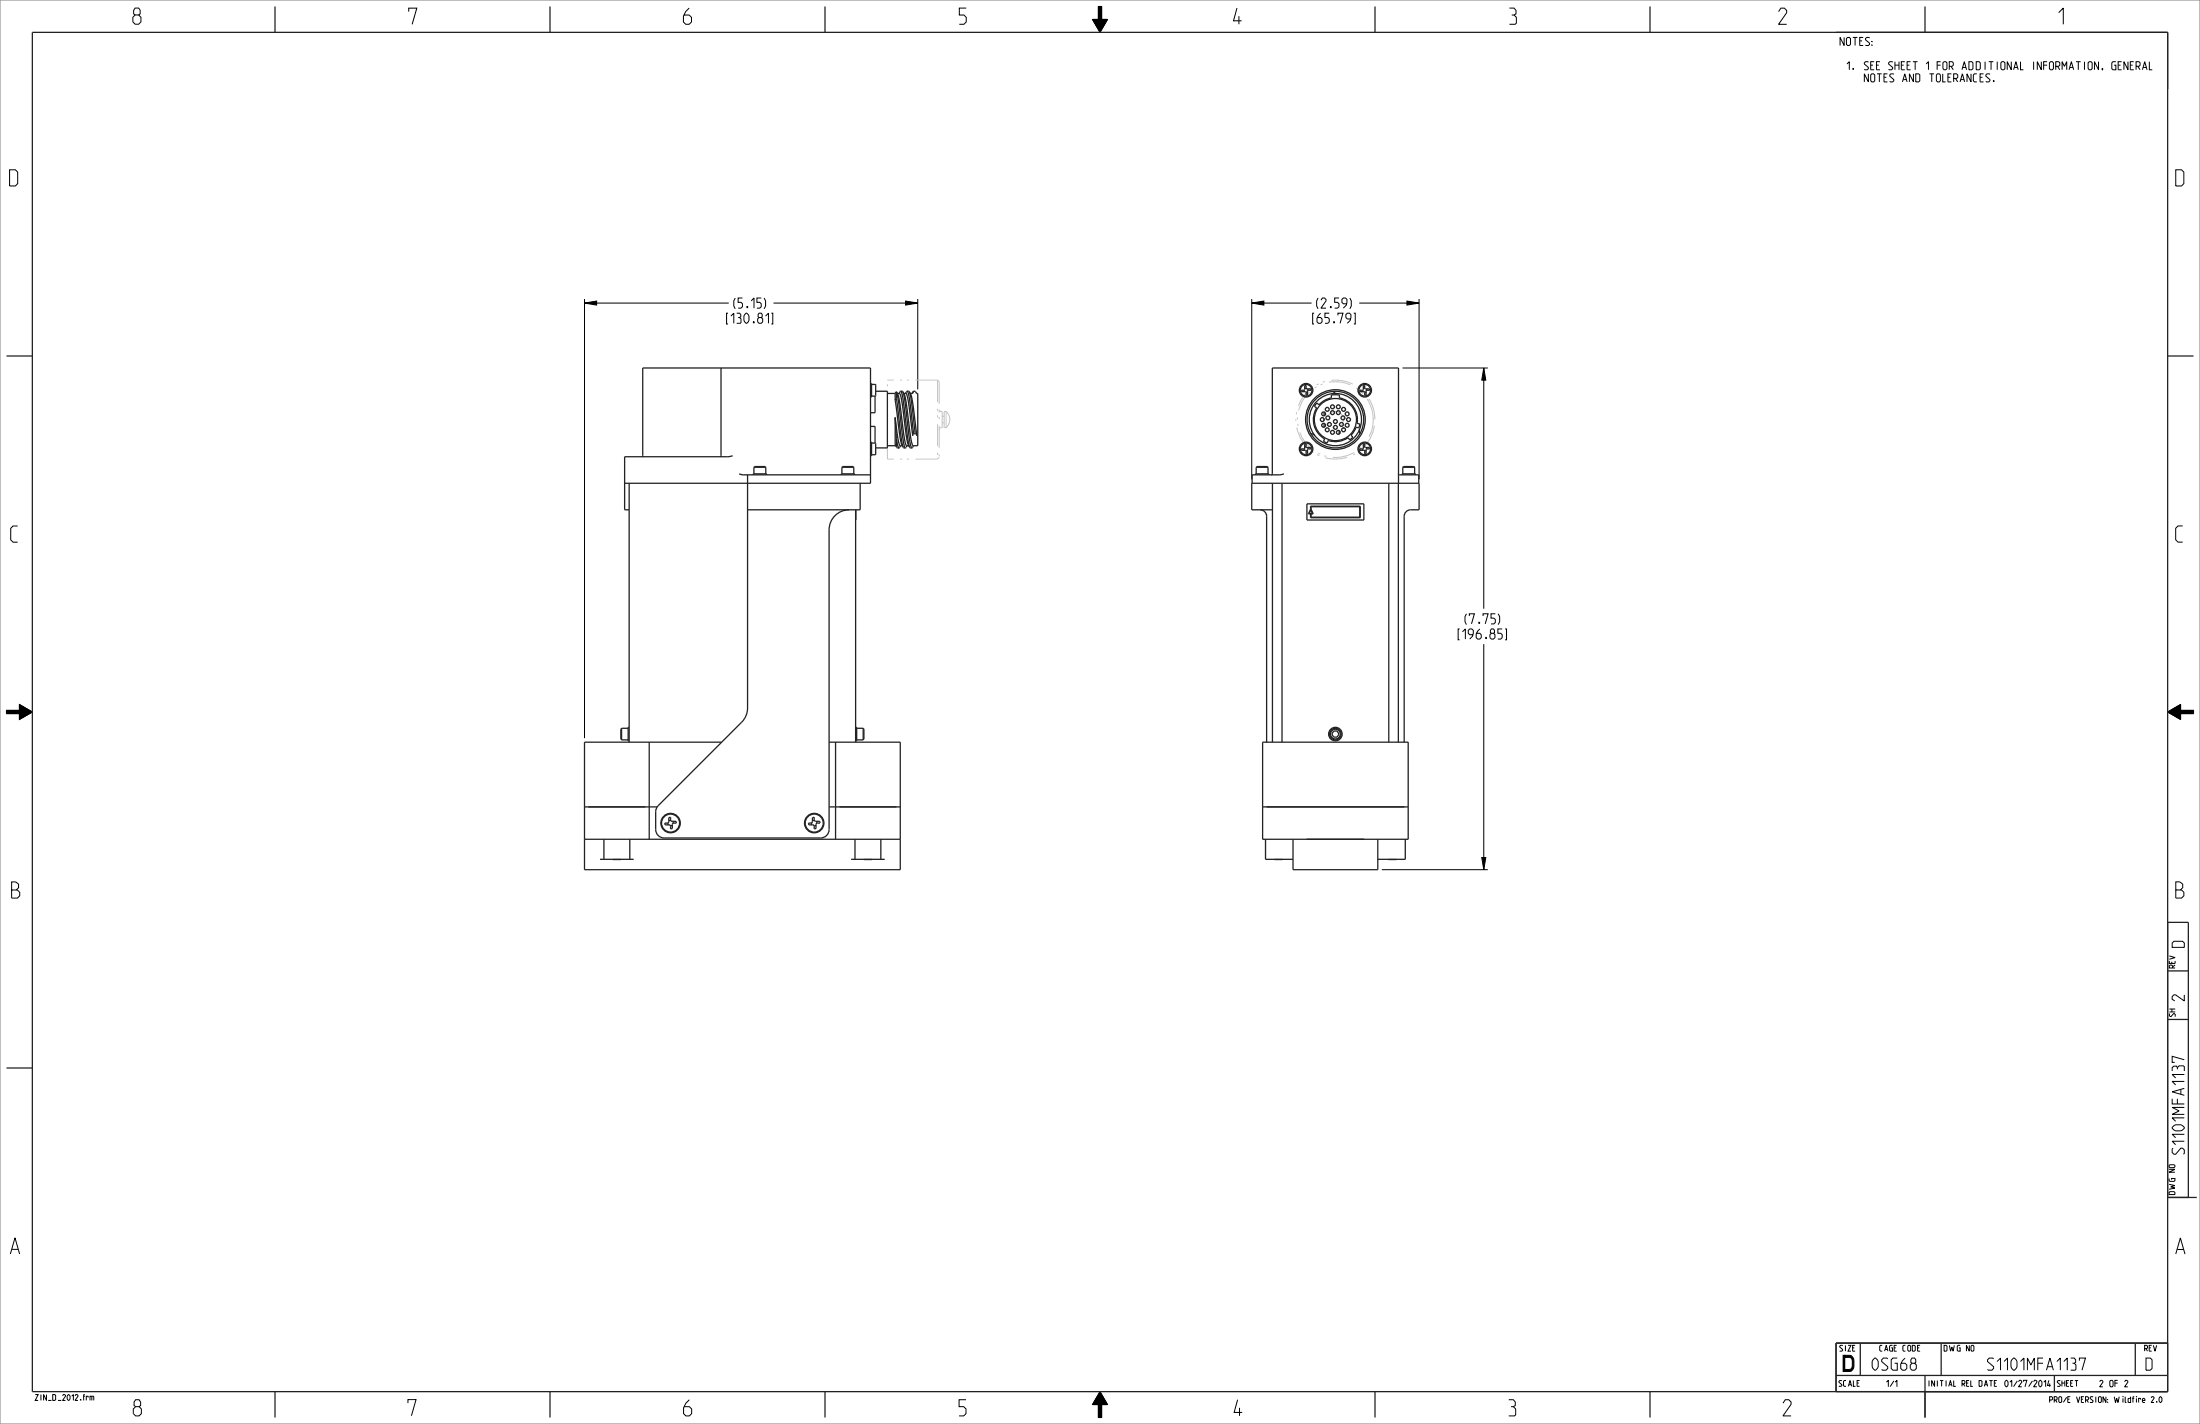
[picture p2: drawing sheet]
<svg xmlns="http://www.w3.org/2000/svg" width="864mm" height="559mm" viewBox="0 0 864 559" stroke-linecap="round" stroke-linejoin="round" font-family="sans-serif">
<g fill="none" stroke="#000" stroke-width=".39">
<path d="M431.2 2.5h1.2v5.1h2.3l-2.9 5.1-2.9-5.1h2.3zM229.4 118.9l4.8-.8v1.6zM229.4 117.3v172.4M229.4 118.9h56.7M303.6 118.9h56.7M355.5 118.1l4.8 .8-4.8 .8zM360.3 117.3v35.5M491.4 118.9l4.7-.8v1.6zM491.4 118.9h23.5M491.4 117.3v70.8M533.6 118.9h23.4M552.3 118.1l4.7 .8-4.7 .8z"/>
<path d="M557 117.3v70.8M550.6 144.4h33.4M582.4 144.4l.8 4.8h-1.5zM582.4 144.4v94.5M582.4 252.8v88.5M2.5 278.8h5.1v-2.3l5.1 2.9-5.1 2.9v-2.3h-5.1zM850.9 279.4l5.1-2.9v2.3h5.1v1.2h-5.1v2.3zM581.7 336.5h1.5l-.8 4.8zM542.4 341.3h41.6M774 527.9l.8 .4v1.6l-.3 .3-.8-.3v-1.6zM431.8 546.1l2.9 5.1h-2.3v5.1h-1.2v-5.1h-2.3z"/>
</g>
<path d="M431.2 2.5h1.2v5.1h2.3l-2.9 5.1-2.9-5.1h2.3zM229.4 118.9l4.8-.8v1.6zM355.5 118.1l4.8 .8-4.8 .8zM491.4 118.9l4.7-.8v1.6zM552.3 118.1l4.7 .8-4.7 .8zM582.4 144.4l.8 4.8h-1.5zM850.9 279.4l5.1-2.9v2.3h5.1v1.2h-5.1v2.3zM2.5 278.8h5.1v-2.3l5.1 2.9-5.1 2.9v-2.3h-5.1zM581.7 336.5h1.5l-.8 4.8zM431.8 546.1l2.9 5.1h-2.3v5.1h-1.2v-5.1h-2.3z" fill="#000"/>
<g fill="none" stroke="#222" stroke-width=".51">
<path d="M12.7 12.7h838.2v533.4h-838.2zM107.9 2.5v10.2M215.9 2.5v10.2M323.8 2.5v10.2M539.8 2.5v10.2M647.7 2.5v10.2M755.6 2.5v10.2M2.5 139.7h10.2M850.9 139.7h10.2M247 189.6v101.6M503.3 189.6v101.6M513 197.7h22.4v6.4h-22.4z"/>
<path d="M545.2 189.6v101.6M335.9 204.1h.1M335.9 200.1v91.1M514.6 200.1l.6 1.4h-1.3zM254.8 291.2v25.4h-25.4v-25.4h53.9M325.5 291.2h27.9v25.4h-25.4v-25.4M495.6 291.2h57.2v25.4h-57.2zM523.5 286.9h1.4l.7 1.2-.7 1.2h-1.4l-.7-1.2zM229.4 329.3v12h124v-12M235.5 337.2h13.3M237.1 329.3v7.9M247.2 329.3v7.9"/>
<path d="M334.1 337.2h13.2M335.6 329.3v7.9M345.8 329.3v7.9M496.8 329.3v7.9h10.8M507.6 329.3v12h33.2v-12M512.9 329.3h22.6M551.6 329.3v7.9h-10.8M850.9 361.9h8.1v108M850.9 381h8.1M2.5 419.1h10.2M850.9 400h8.1M850.9 469.9h11.4"/>
<path d="M720.7 539.8h130.2M730.2 527v12.8M755.6 539.8v16.5M762 527v12.8M806.4 539.8v6.3M838.2 527v12.8M850.9 527h-130.2v19.1M107.9 546.1v10.2M215.9 546.1v10.2M323.8 546.1v10.2M539.8 546.1v10.2M647.7 546.1v10.2"/>
</g>
<path d="M0 0h863.6v558.8h-863.6z" fill="none" stroke="#7d7d7d" stroke-width=".39"/>
<path d="M368 149.2v30.9M368.7 149.8v29.7M368.7 149.8l-.7-.6M368.7 179.5l-.7 .6M368.7 160.7l.2 .6 .5 .2M369.4 167.8l-.5 .2-.2 .6M539.1 164.6a14.9 14.9 0 0 0-21.9-13 14.9 14.9 0 0 0-1.3 25.4 14.9 14.9 0 0 0 23.1-10.8l.1-1.6M539.7 164.6a15.5 15.5 0 0 0-22.8-13.6 15.5 15.5 0 0 0-1.3 26.5 15.5 15.5 0 0 0 24-11.3l.1-1.6" fill="none" stroke="#c3c3c3" stroke-width=".39" stroke-dasharray="8.6 2.6 .9 1.7 .9 2.6" stroke-linecap="butt"/>
<!-- layer: 003_AXES_OTHER -->
<g fill="none" stroke="#222" stroke-width=".51">
<path d="M514.5 198.6h19.5v4.6h-19.5v-1.5h-.9l1-2.1 .9 2.1h-.8v1.3h19.1v-4.2h-19.1v.8h-.2zM244 285.8l-.3 .3v3.9l.3 .3M244 285.8v4.5M244 290.3h2.6M244 285.8h2.6M247 285.4h-.4v5.3h.4M335.9 285.4h.4v5.3h-.4M336.3 290.3h2.5M336.3 285.8h2.5M338.8 285.8l.3 .3v3.9l-.3 .3M338.8 285.8v4.5"/>
<circle cx="524.2" cy="288.1" r="2.28"/>
<circle cx="524.2" cy="288.1" r="2.65"/>
<circle cx="524.2" cy="288.1" r="1.92"/>
</g>
<g fill="none" stroke="#c3c3c3" stroke-width=".39" stroke-dasharray="8.6 2.6 .9 1.7 .9 2.6" stroke-linecap="butt">
<path d="M368 149.2h-19.7M369.9 167.8v-6.3M369.9 167.8h-.5M369.9 161.5h-.5M370.6 167.8v-6.3M370.6 165.9h-.7M370.6 163.4h-.7M371.4 167.8v-6.3M371.4 167.8h-.8M371.4 161.5h-.8M371.4 161.5l1.1 1.4 .3 1.7M372.8 164.6l-.3 1.8-1.1 1.4"/>
<path d="M527.4 164.6a3.2 3.2 0 0 0-4.6-2.8 3.2 3.2 0 0 0-.5 5.4 3.2 3.2 0 0 0 5-1.9l.1-.7M348.3 180.1v-30.9M368 180.1h-19.7"/>
</g>
<!-- layer: 00_ASSEMBLY_MEMBERS -->
<g fill="none" stroke="#222" stroke-width=".51">
<path d="M283 144.4v34.4l-.2 .4M341.7 150.5h.4v5.3h-.4M342.1 150.9h1.4l.2 .2v4.1l-.2 .2M342.1 155.4h1.4M343.5 155.4v6.6h-1.8M343.7 153.5h4.6v22.3h-4.6M348.3 154.4h3.1M351.4 157.1l1.8 14a8.6 8.6 0 0 0 1.3 4.3M351.4 154.4v2.7M351.9 153.8l-.5 .6M351.9 153.8h.1M351.9 156.4l1.8 15 .8 4.1"/>
<path d="M351.9 156.4l-.5 .7M351.9 153.8v2.6M351.9 153.8v.1M351.9 153.8l.8 4 1.8 14.8 .5 2.3 .4 .9M351.9 153.8a14.7 14.7 0 0 1 1.7 7.3l1.7 12.3 .5 1.4 .9 .1M352.3 154.4l.9 .1 .5 1.4 1.8 13.2a13.3 13.3 0 0 0 1.6 6.4M353.5 153.5l.9 .2M353.5 153.5l.5 .9 .5 2.3 2.2 17.3 .5 1.7 .8 .1M353.5 153.5l-.6 .9M354.4 153.7l.1 .2M354.4 153.7l.1 .1M354.5 153.8l.8 4 1.7 14.8 .5 2.3 .5 .9"/>
<path d="M354.5 153.9a14.8 14.8 0 0 1 1.6 7.2l1.9 12.9 .4 .9h1.9v-20.5h-.5M354.8 154.4l.9 .1 .5 1.1 2.1 15.4 .3-.8M356.1 153.5l-.6 .9M356.1 153.5l.8 .2M356.1 153.5l.5 .9 .4 2.4 1.6 13.4M356.9 153.7l.1 .2M356.9 153.7l.1 .1M357 153.8h.1M357 153.8l.8 4.1 1.4 12.3M357 153.8l.6 1.3 .5 2.2 1.8 13.7-.7-.8M358.5 153.6l-.5 .8M358.5 153.6h.1"/>
<path d="M358.6 153.5l-.3 1-1-.1M358.6 153.5l-.1 .1M358.6 153.5h.6l.6 .9M359.8 154.4l.1 .1M511.9 153.1l.2 .6M512.7 152.3v-1.1l-.5 .1-.1 1.7-1.3 .1v.6h1.6l.3 .3M512.7 152.3l.3 .3h1.6v.5h-1M512.7 152.3l-.5 .2M513.2 153.8l-.5 .2M513.3 152.6l.2 .5M513.6 153.1l-.4 .4v1.5l-.5 .1v-1.1M516.9 158.2l.9 .6a8.7 8.7 0 0 1 4.8-2.7v-1.1l1.6-.1 1.6 .1v1.1a8.7 8.7 0 0 1 6.9 10l1.1 .3-.3 1.2-.1 .3-1.1-.3-.8 1.7-1.1 1.5 .7 .8-1.2 1-.8-.8a8.7 8.7 0 0 1-7.7 1l-.4 1.1-.8-.3-.7-.4 .5-1a8.7 8.7 0 0 1-3.2-12.1l-.8-.7z"/>
<path d="M524.2 153.5l-1.4 1M534.9 153.1l.2 .6M535.7 152.3v-1.1l-.5 .1-.1 1.7-1.3 .1 .1 .6h1.5l.3 .3M535.7 152.3l.3 .3h1.6v.5l-1.3 .2v1.7l-.6 .1v-1.1M535.7 152.3l-.5 .2M536.3 153.8l-.6 .2M536.3 152.6l.2 .5M252.1 179.2l.2-.4v-34.4h89.4v45.2h-96.5M287.6 178.8l-1.9 .4h-40.5v20.9h1.8M341.7 173.5h.4v5.3h-.4M341.7 167.3h1.8v6.6M342.1 173.9h1.4"/>
<path d="M343.5 173.9l.2 .2v4.1l-.2 .2h-1.4M348.3 174.9h3.4M351.4 163.8l.5 8.4M351.4 163.8l1.4 10 .5 1 .9 .1M351.4 163.8v10.6M351.4 174.4l.5 .8M351.4 174.4l.6 1M351.9 175.2l.1 .3M351.9 172.2l.5 2.7 .5 .9M351.9 172.2v3M352 175.5l.2 .3h.7M353.5 174.9l-.6 .9"/>
<path d="M354.5 175.5l.3 .3h.6M355.7 175.6l-.3 .2M356.1 174.9l-.4 .6M358.6 170.2h.1M358.6 174.9l-.6 .9M358.6 170.2h.6M511.9 176.2l.2 .5M512.2 174.3l.5-.1 .2 1.4h1.7v.6l-1.3 .1-.1 1.7-.5 .1-.2-1.4h-1.7v-.5l1.3-.2zM512.7 175.3l-.5 .2M513.2 176.8l-.5 .2M513.3 175.6l.2 .6M514.6 170.2l1.5 .8"/>
<path d="M519.8 161.7v1.5M519.8 164.4v.5M519.8 166.1v1.5M525.7 169v1.3M527.2 167.9h.4M533.7 168.5l.1 1.7M534.9 176.2l.2 .5M535.2 174.3l.5-.1 .2 1.4h1.7v.6l-1.3 .1v1.7l-.6 .1-.1-1.4h-1.7l-.1-.5 1.3-.2zM535.7 175.3l-.5 .2M536.3 176.8l-.6 .2M536.3 175.6l.2 .6M290.2 186l1.5 .3h50"/>
<path d="M293.5 186.3v91.5a7.9 7.9 0 0 1-2.4 5.6l-33.1 33.2-.6 1.9v7a3.3 3.3 0 0 0 3.3 3.3h61.5a3.3 3.3 0 0 0 3.3-3.3v-117.6a7.9 7.9 0 0 1 7.8-7.8M295.6 186.3v-.4h5.3v.4M296 183.4l.3-.3h4l.3 .3M296 183.4v2.5M296 183.4h4.6M300.6 183.4v2.5M330.2 186.3v-.4h5.3v.4M330.5 183.4l.3-.3h4l.3 .3M330.5 183.4v2.5M330.5 183.4h4.6M335.1 183.4v2.5M337.7 189.6v10.5h-44.2"/>
<path d="M492.8 186.3v-.4h5.3v.4M493.1 183.4h4.7M493.1 183.4l.3-.3h4l.4 .3M493.1 183.4v2.5M497.8 183.4v2.5M499.1 186.3l.3-.3v-41.6h49.6v45.2M499.5 189.6v101.6M504 186l-1.8 .3h-10.7v3.3M548.9 189.6v101.6M549 186l.4 .3h7.5v3.3M550.3 186.3v-.4h5.3v.4M550.7 183.4h4.6"/>
<path d="M550.7 183.4l.3-.3h4l.3 .3M550.7 183.4v2.5M555.3 183.4v2.5M494.7 200.1l1.6 .5 .6 .9 .3 1.1v88.6M499.5 200.1h-8.1v-10.5h65.6v10.5l-4.4 .2-1.1 1.2-.3 1.1v88.6M229.4 316.6v12.7h124v-12.7M231 316.6h22.3M258 316.6h-3.2v12.7M325.5 316.6h2.5v12.7M329.5 316.6h22.4M495.6 316.6v12.7h57.2v-12.7M497.2 316.6h54.1"/>
<path d="M240.5 337.2h3.3M262.1 323l.3 .7M262.5 320.9l.7-.2 .1 1.2 .3 .3 1.8 .1 .1 .7h-1.2l-.3 .4-.1 1.7-.7 .1v-1.2l-.3-.3h-1.8l-.1-.7 1.2-.1 .3-.3zM263.3 321.9l-.8 .3M263.9 323.8l-.7 .3M264.1 322.3l.2 .7M318.5 323l.3 .7M318.9 320.9l.7-.2 .1 1.2 .3 .3 1.8 .1 .1 .7h-1.2l-.3 .4-.1 1.7-.7 .1v-1.2l-.3-.3h-1.8l-.1-.7 1.2-.1 .3-.3zM319.7 321.9l-.8 .3M320.3 323.8l-.7 .3M320.4 322.3l.3 .7M339 337.2h3.4"/>
<path d="M500.2 337.2h3.3M544.9 337.2h3.3"/>
<circle cx="512.7" cy="153.1" r="2.29"/>
<circle cx="512.7" cy="153.1" r="2.65"/>
<circle cx="523.1" cy="159.6" r=".76"/>
<circle cx="525.4" cy="159.6" r=".76"/>
<circle cx="535.7" cy="153.1" r="2.29"/>
<circle cx="535.7" cy="153.1" r="2.65"/>
<circle cx="512.7" cy="176.2" r="2.29"/>
<circle cx="512.7" cy="176.2" r="2.65"/>
<circle cx="519.1" cy="164.6" r=".76"/>
<circle cx="519.6" cy="166.9" r=".76"/>
<circle cx="519.6" cy="162.4" r=".76"/>
<circle cx="521" cy="168.7" r=".76"/>
<circle cx="521" cy="160.6" r=".76"/>
<circle cx="521.2" cy="164" r=".76"/>
<circle cx="521.8" cy="166.6" r=".76"/>
<circle cx="523.1" cy="169.7" r=".76"/>
<circle cx="523.1" cy="161.9" r=".76"/>
<circle cx="524.2" cy="164.6" r="11.7"/>
<circle cx="524.2" cy="164.6" r="10.3"/>
<circle cx="524.2" cy="164.6" r="8.3"/>
<circle cx="524.2" cy="167.7" r=".76"/>
<circle cx="524.2" cy="165.4" r=".76"/>
<circle cx="524.2" cy="164.7" r="11.1"/>
<circle cx="525.4" cy="169.7" r=".76"/>
<circle cx="525.4" cy="161.9" r=".76"/>
<circle cx="526.6" cy="166.6" r=".76"/>
<circle cx="527.2" cy="164" r=".76"/>
<circle cx="527.4" cy="168.7" r=".76"/>
<circle cx="527.4" cy="160.6" r=".76"/>
<circle cx="528.8" cy="166.9" r=".76"/>
<circle cx="528.8" cy="162.4" r=".76"/>
<circle cx="529.4" cy="164.6" r=".76"/>
<circle cx="535.7" cy="176.2" r="2.29"/>
<circle cx="535.7" cy="176.2" r="2.65"/>
<circle cx="263.2" cy="323" r="3.8"/>
<circle cx="263.2" cy="323" r="3.5"/>
<circle cx="319.6" cy="323" r="3.8"/>
<circle cx="319.6" cy="323" r="3.5"/>
</g>
<g font-size="8.3">
<text x="52.2" y="9.5">8</text>
<text x="160.5" y="9.5">7</text>
<text x="268.3" y="9.5">6</text>
<text x="376.4" y="9.5">5</text>
<text x="484.2" y="9.5">4</text>
<text x="592.3" y="9.5">3</text>
<text x="698.2" y="9.5">2</text>
<text x="807.5" y="9.5">1</text>
<text x="3.8" y="73">D</text>
<text x="854.1" y="73">D</text>
<text x="4.2" y="212.8">C</text>
<text x="854.1" y="212.7">C</text>
<text x="4.6" y="352.4">B</text>
<text x="854.1" y="352.4">B</text>
<text x="4.1" y="492.1">A</text>
<text x="854.1" y="492.1">A</text>
<text x="723.6" y="538.2">D</text>
<text x="52.3" y="555.6">8</text>
<text x="160.2" y="555.6">7</text>
<text x="268.3" y="555.6">6</text>
<text x="376.3" y="555.6">5</text>
<text x="484.5" y="555.6">4</text>
<text x="592" y="555.6">3</text>
<text x="699.9" y="555.6">2</text>
</g>
<g font-size="6.2">
<text x="857.4" y="371.2" transform="rotate(-90 857.4 371.2)">D</text>
<text x="857.4" y="392.8" transform="rotate(-90 857.4 392.8)">2</text>
<text x="857.4" y="457.7" transform="rotate(-90 857.4 457.7)">S1101MFA1137</text>
<text x="735" y="537.7">0SG68</text>
<text x="777.8" y="537.7">S1101MFA1137</text>
<text x="842.7" y="537.7">D</text>
</g>
<g font-size="5.2">
<text x="288" y="120.9">(5.15)</text>
<text x="516.8" y="120.9">(2.59)</text>
<text x="285.2" y="126.9">[130.81]</text>
<text x="515.3" y="126.9">[65.79]</text>
<text x="575.1" y="244.8">(7.75)</text>
<text x="572.4" y="250.8">[196.85]</text>
</g>
<g font-size="4.1">
<text x="722.3" y="17.9">NOTES:</text>
<text x="723.7" y="27.4">1.</text>
<text x="731.8" y="27.4">SEE SHEET 1 FOR ADDITIONAL INFORMATION, GENERAL</text>
<text x="731.8" y="32.1">NOTES AND TOLERANCES.</text>
</g>
<g font-size="3.3">
<text x="740" y="544.2">1/1</text>
<text x="824.2" y="544.2">2 OF 2</text>
</g>
<g font-size="3">
<text x="853.8" y="379.9" transform="rotate(-90 853.8 379.9)">REV</text>
<text x="853.9" y="398.9" transform="rotate(-90 853.9 398.9)">SH</text>
<text x="853.8" y="468.8" transform="rotate(-90 853.8 468.8)">DWG NO</text>
<text x="722" y="530.2">SIZE</text>
<text x="738.1" y="530.2">CAGE CODE</text>
<text x="763.1" y="530.2">DWG NO</text>
<text x="841.9" y="530.2">REV</text>
<text x="721.9" y="544">SCALE</text>
<text x="756.8" y="544">INITIAL REL DATE 01/27/2014</text>
<text x="807.6" y="544">SHEET</text>
<text x="13.8" y="549.5">ZIN_D_2012.frm</text>
<text x="803.2" y="550.4">PRO/E VERSION:Wildfire 2.0</text>
</g>
</svg>
